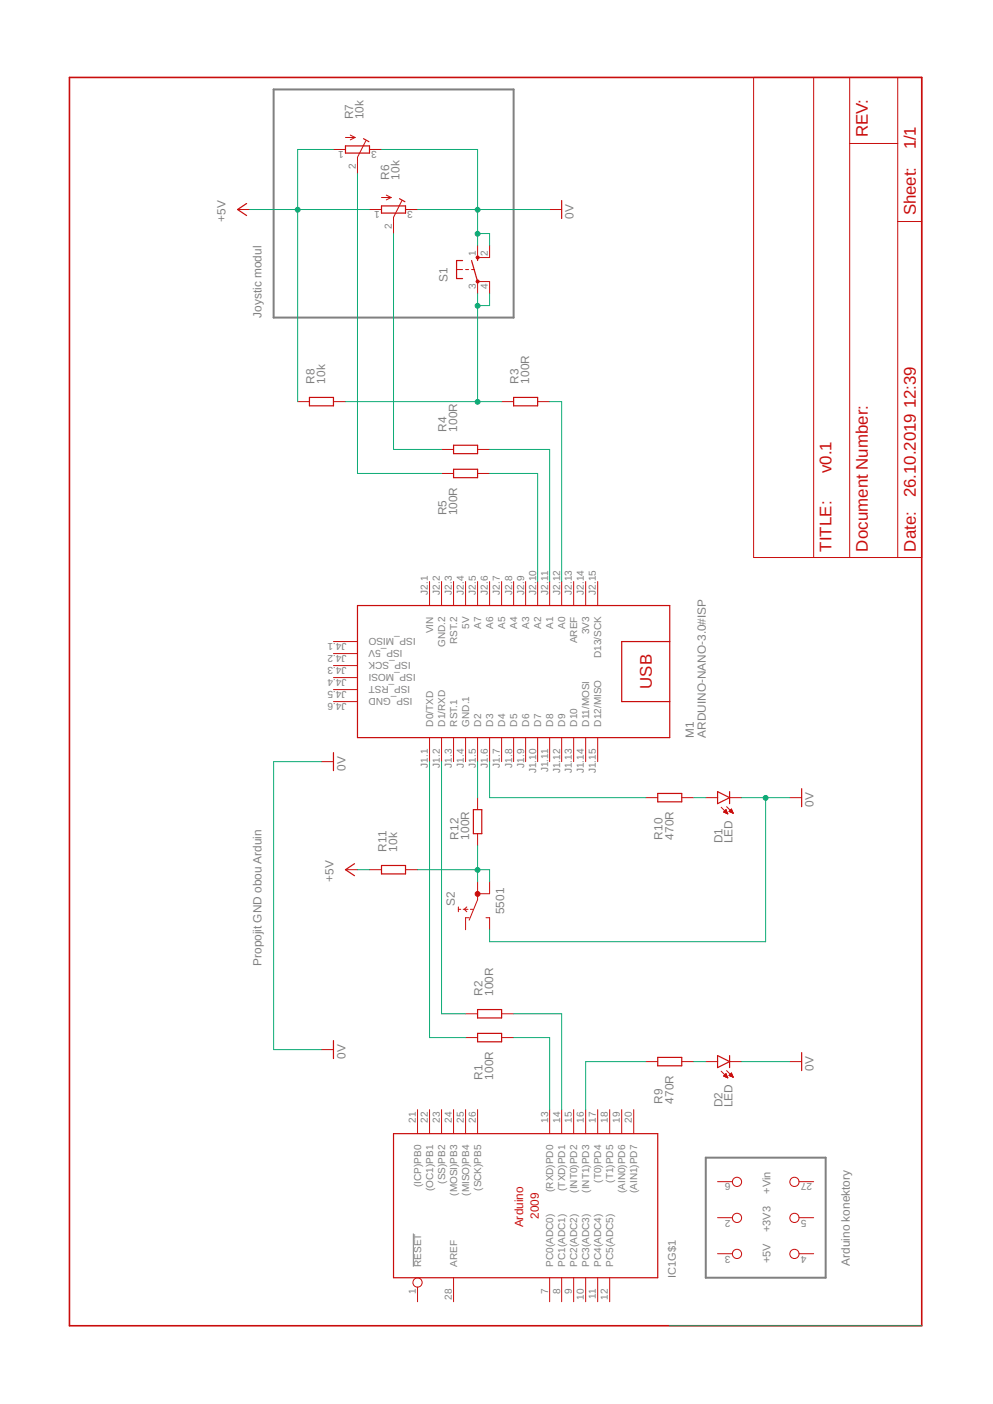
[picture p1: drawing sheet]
<svg xmlns="http://www.w3.org/2000/svg" width="210mm" height="297mm" viewBox="0 0 210 297" stroke-linecap="round" stroke-linejoin="round" font-family="sans-serif">
<path d="M14.4 16l181.1 265M195.5 16l-181.1 265" fill="none" stroke="#fff" stroke-width=".21"/>
<path d="M57.9 18.9h50.7v48.3h-50.7zM149.3 244.9h25.3v25.4h-25.3z" fill="none" stroke="#808080" stroke-width=".42"/>
<path d="M87.4 260.9v7.1" fill="none" stroke="#808080" stroke-width=".21"/>
<path d="M14.7 16.4h180.2v264.1h-180.2z" fill="none" stroke="#c90d0c" stroke-width=".34"/>
<g fill="none" stroke="#c90d0c" stroke-width=".21">
<path d="M159.4 16.4h35.5v101.5h-35.5zM172.1 16.4v101.5M179.7 16.4v101.5M189.9 16.4v101.5M70.5 31.6h2.6M73.1 29.1h2M74.1 28.6l1 .5M75.1 29.1l-1 .5M77.4 29.8l-1.8 3.5v3.4M78.1 31.6h2.6M179.7 30.4h10.2M50.2 44.3h2.6"/>
<path d="M78.1 44.3h2.6M80.7 41.8h2M81.7 41.3l1 .5M82.7 41.8l-1 .5M85 42.4l-1.8 3.6v3.4M85.8 44.3h2.5M96.6 57h1.2M98.5 57h.6M99.7 57h.7M101 54.5h2.5M101 59.6h2.5M116.2 44.3h2.6"/>
<path d="M189.9 46.9h5M93.4 95.1h2.5M101 95.1h2.5M106.1 85h2.5M113.7 85h2.5M93.4 100.2h2.5M101 100.2h2.5M70.5 135.7h5.1M70.5 138.3h5.1M90.8 123v5.1M93.4 123v5.1M95.9 123v5.1"/>
<path d="M98.5 123v5.1M101 123v5.1M103.5 123v5.1M106.1 123v5.1M108.6 123v5.1M111.2 123v5.1M113.7 123v5.1M116.2 123v5.1M118.8 123v5.1M121.3 123v5.1M123.9 123v5.1M126.4 123v5.1"/>
<path d="M70.5 140.8h5.1M70.5 143.3h5.1M70.5 145.9h5.1M70.5 148.4h5.1M90.8 156v5.1M93.4 156v5.1M95.9 156v5.1M98.5 156v5.1M101 156v5.1M103.5 156v5.1M106.1 156v5.1M108.6 156v5.1"/>
<path d="M111.2 156v5.1M113.7 156v5.1M116.2 156v5.1M118.8 156v5.1M121.3 156v5.1M123.9 156v5.1M126.4 156v5.1M98.5 219.5h2.5M98.5 214.5h2.5M106.1 219.5h2.5M106.1 214.5h2.5M88.3 234.7v5.1"/>
<path d="M90.8 234.7v5.1M93.4 234.7v5.1M95.9 234.7v5.1M98.5 234.7v5.1M101 234.7v5.1M116.2 234.7v5.1M118.8 234.7v5.1M121.3 234.7v5.1M123.9 234.7v5.1M126.4 234.7v5.1M128.9 234.7v5.1M131.5 234.7v5.1"/>
<path d="M134 234.7v5.1M151.8 257.6h3.1M151.8 250h3.1M169 257.6h3.1M169 250h3.1M88.3 272.3v3.1M95.9 270.3v5.1M116.2 270.3v5.1M118.8 270.3v5.1M121.3 270.3v5.1M123.9 270.3v5.1M126.4 270.3v5.1"/>
<path d="M128.9 270.3v5.1M151.8 265.2h3.1M169 265.2h3.1"/>
<circle cx="155.9" cy="250" r=".98"/>
<circle cx="155.9" cy="257.6" r=".98"/>
<circle cx="168" cy="250" r=".98"/>
<circle cx="168" cy="257.6" r=".98"/>
<circle cx="88.3" cy="271.3" r=".98"/>
<circle cx="155.9" cy="265.3" r=".98"/>
<circle cx="168" cy="265.3" r=".98"/>
</g>
<g fill="none" stroke="#c90d0c" stroke-width=".25">
<path d="M73.1 30.9h5v1.5h-5zM76.9 29.3l1.1 .7M52.2 43.1l-2 1.2 2 1.3M80.7 43.6h5.1v1.5h-5.1zM84.5 42l1.1 .7M97.8 55.1h-1.2v3.8h1.2M99.7 55.1l1.3 4.5M101 54.5v.6M118.8 42.4v3.8M95.9 94.2h5.1v1.8h-5.1zM95.9 99.3h5.1v1.7h-5.1zM108.6 84.1h5.1v1.8h-5.1z"/>
<path d="M75.6 128.1h66v27.9h-66zM141.6 135.7h-10.1v12.7h10.1M101 218.6h5.1v1.8h-5.1zM101 213.6h5.1v1.7h-5.1zM83.2 239.8h55.9v30.5h-55.9z"/>
</g>
<path d="M100.8 59.3h.5v.5l-.3 .1-.2-.1-.1-.2z" fill-rule="evenodd" fill="#c90d0c"/>
<path d="M100.8 59.3h.5v.5l-.3 .1-.2-.1-.1-.2z" fill="none" stroke="#c90d0c" stroke-width=".21"/>
<path d="M100.8 54.2h.5v.5l-.3 .1-.2-.1-.1-.2z" fill-rule="evenodd" fill="#c90d0c"/>
<g fill="none" stroke="#c90d0c" stroke-width=".21">
<path d="M100.8 54.2h.5v.5l-.3 .1-.2-.1-.1-.2zM101 51.9v2.6M101 59.6v2.5M103.5 51.9v2.6M103.5 59.6v2.5M62.9 85h2.5M70.5 85h2.6M68 161.1h2.5M136.6 168.7h2.5M144.2 168.7h2.5M149.3 168.7h2.5M152.5 170.8l1.4 1.4"/>
<path d="M153.1 171.7v.1M153.2 171.7v.1M153.3 171.5v.4M153.4 171.4v.5M153.5 171.4v.6M153.5 171.3l-.5 .5 .9 .4M153.5 171.3l.4 .9M153.5 171.3v.7M153.6 171.4v.6M153.7 170.6l1.4 1.4M153.7 171.7v.4M153.8 171.9v.2"/>
<path d="M153.9 172.1h.1M154.3 171.6v.1M154.3 168.7h2.5M154.3 171.5v.2M154.4 171.4v.3M154.5 171.3v.5M154.6 171.2v.6M154.7 171.2l-.5 .5 .9 .3M154.7 171.2l.4 .8M154.7 171.2v.7M154.8 171.4v.5M154.9 171.6v.4"/>
<path d="M155 171.8v.2M155.1 172h.1M167 168.7h2.5M96.9 192.4h.6M96.9 191.9v1M98 192.4h1M98.5 194.1h.7M98.7 191.9l-.5 .5 .5 .5M99.5 192.4h.5M102.8 194.1h.7M103.5 189.1h-2.5v1.2l-1.8 4.3M68 222h2.5"/>
<path d="M136.6 224.6h2.5M144.2 224.6h2.5M149.3 224.6h2.5M152.5 226.6l1.4 1.4M153 227.6l.5-.5 .4 .9zM153.1 227.6v.1M153.2 227.5v.2M153.3 227.4v.4M153.4 227.3v.5M153.5 227.2v.6M153.6 227.3v.6M153.7 226.5l1.4 1.4"/>
<path d="M153.7 227.5v.4M153.8 227.7v.3M153.9 227.9v.1M154.3 227.5h.1M154.3 224.6h2.5M154.3 227.4v.2M154.4 227.3v.3M154.5 227.2v.5M154.6 227.1v.6M154.7 227v.8M154.7 227l-.5 .5 .9 .4M154.7 227l.4 .9"/>
<path d="M154.8 227.2v.6M154.9 227.4v.4M155 227.6v.2M155.1 227.8v.1M167 224.6h2.5"/>
</g>
<path d="M65.4 84.1h5.1v1.8h-5.1zM70.5 159.2v3.8M139.1 167.9h5.1v1.7h-5.1zM151.8 167.5l2.5 1.2-2.5 1.3zM154.3 167.5v2.5M169.5 166.8v3.8M70.5 220.1v3.8M139.1 223.7h5.1v1.8h-5.1zM151.8 223.3l2.5 1.3-2.5 1.2zM154.3 223.3v2.5M169.5 222.7v3.8" fill="none" stroke="#c90d0c" stroke-width=".25"/>
<circle cx="101" cy="189.1" r=".51" fill="#c90d0c"/>
<g fill="none" stroke="#c90d0c" stroke-width=".21">
<path d="M101 168.7v2.6M101 176.4v2.5M73.1 184h2.5M78.1 184h2.6M85.8 184h2.5M98.5 194.1v2.6M101 186.5v2.6M103.5 186.5v2.6M103.5 194.1v2.6"/>
<circle cx="101" cy="189.1" r=".51"/>
</g>
<path d="M100.1 171.3h1.8v5.1h-1.8zM75 182.7l-1.9 1.3 1.9 1.3M80.7 183.1h5.1v1.8h-5.1z" fill="none" stroke="#c90d0c" stroke-width=".25"/>
<path d="M70.5 31.6h-7.6v12.7M52.8 44.3h25.3M103.5 95.1h12.7v27.9M116.2 85h2.6v38M103.5 100.2h10.2v22.8M90.8 161.1v58.4h7.7M93.4 161.1v53.4h5.1M108.6 219.5h7.6v15.2M108.6 214.5h10.2v20.2M141.6 280.5h53.3" fill="none" stroke="#0dab76" stroke-width=".21"/>
<circle cx="62.9" cy="44.4" r=".51" fill="#0dab76"/>
<g fill="none" stroke="#0dab76" stroke-width=".21">
<path d="M80.7 31.6h20.3M62.9 44.3v40.7M88.3 44.3h27.9M101 49.4v2.5M75.6 184h2.5"/>
<circle cx="62.9" cy="44.4" r=".51"/>
</g>
<circle cx="101" cy="44.4" r=".51" fill="#0dab76"/>
<g fill="none" stroke="#0dab76" stroke-width=".21">
<path d="M101 31.6v17.8h2.5v2.5"/>
<circle cx="101" cy="44.4" r=".51"/>
</g>
<circle cx="101" cy="49.4" r=".51" fill="#0dab76"/>
<g fill="none" stroke="#0dab76" stroke-width=".21">
<path d="M156.8 168.7h10.2M161.9 168.7v30.5h-58.4v-2.5M156.8 224.6h10.2"/>
<circle cx="101" cy="49.4" r=".51"/>
</g>
<circle cx="161.9" cy="168.8" r=".51" fill="#0dab76"/>
<g fill="none" stroke="#0dab76" stroke-width=".21">
<path d="M75.6 36.7v63.5h17.8M83.2 49.4v45.7h10.2M101 62.1v22.9h5.1M103.5 62.1v2.5h-2.5M68 161.1h-10.1v60.9h10.1"/>
<circle cx="161.9" cy="168.8" r=".51"/>
</g>
<circle cx="101" cy="64.7" r=".51" fill="#0dab76"/>
<g fill="none" stroke="#0dab76" stroke-width=".21">
<path d="M73.1 85h27.9"/>
<circle cx="101" cy="64.7" r=".51"/>
</g>
<circle cx="101" cy="85" r=".51" fill="#0dab76"/>
<g fill="none" stroke="#0dab76" stroke-width=".21">
<path d="M101 161.1v7.6M101 178.9v7.6M103.5 161.1v7.6h33.1M146.7 168.7h2.6M88.3 184h12.7M136.6 224.6h-12.7v10.1M146.7 224.6h2.6"/>
<circle cx="101" cy="85" r=".51"/>
</g>
<circle cx="101" cy="184" r=".51" fill="#0dab76"/>
<g fill="none" stroke="#0dab76" stroke-width=".21">
<path d="M101 184h2.5v2.5"/>
<circle cx="101" cy="184" r=".51"/>
</g>
<g font-size="3.6" fill="#c90d0c">
<text x="183.5" y="29.1" transform="rotate(-90 183.5 29.1)">REV:</text>
<text x="193.7" y="31.6" transform="rotate(-90 193.7 31.6)">1/1</text>
<text x="193.7" y="45.6" transform="rotate(-90 193.7 45.6)">Sheet:</text>
<text x="175.9" y="100.2" transform="rotate(-90 175.9 100.2)">v0.1</text>
<text x="193.7" y="105.2" transform="rotate(-90 193.7 105.2)">26.10.2019 12:39</text>
<text x="175.9" y="116.7" transform="rotate(-90 175.9 116.7)">TITLE:</text>
<text x="183.5" y="116.7" transform="rotate(-90 183.5 116.7)">Document Number:</text>
<text x="193.7" y="116.7" transform="rotate(-90 193.7 116.7)">Date:</text>
<text x="137.8" y="145.7" transform="rotate(-90 137.8 145.7)">USB</text>
</g>
<g font-size="2.5" fill="#808080">
<text x="74.7" y="25.3" transform="rotate(-90 74.7 25.3)">R7</text>
<text x="76.9" y="25.3" transform="rotate(-90 76.9 25.3)">10k</text>
<text x="82.3" y="38" transform="rotate(-90 82.3 38)">R6</text>
<text x="84.5" y="38" transform="rotate(-90 84.5 38)">10k</text>
<text x="47.7" y="46.9" transform="rotate(-90 47.7 46.9)">+5V</text>
<text x="121.3" y="46.2" transform="rotate(-90 121.3 46.2)">0V</text>
<text x="94.7" y="59.6" transform="rotate(-90 94.7 59.6)">S1</text>
<text x="55.3" y="67.2" transform="rotate(-90 55.3 67.2)">Joystic modul</text>
<text x="66.5" y="81.2" transform="rotate(-90 66.5 81.2)">R8</text>
<text x="68.7" y="81.2" transform="rotate(-90 68.7 81.2)">10k</text>
<text x="109.7" y="81.2" transform="rotate(-90 109.7 81.2)">R3</text>
<text x="111.9" y="81.2" transform="rotate(-90 111.9 81.2)">100R</text>
<text x="94.4" y="91.3" transform="rotate(-90 94.4 91.3)">R4</text>
<text x="96.7" y="91.3" transform="rotate(-90 96.7 91.3)">100R</text>
<text x="94.4" y="109.1" transform="rotate(-90 94.4 109.1)">R5</text>
<text x="96.7" y="109.1" transform="rotate(-90 96.7 109.1)">100R</text>
<text x="146.7" y="156" transform="rotate(-90 146.7 156)">M1</text>
<text x="149.3" y="156" transform="rotate(-90 149.3 156)">ARDUINO-NANO-3.0#ISP</text>
<text x="73.1" y="163" transform="rotate(-90 73.1 163)">0V</text>
<text x="172.1" y="170.7" transform="rotate(-90 172.1 170.7)">0V</text>
<text x="97" y="177.6" transform="rotate(-90 97 177.6)">R12</text>
<text x="99.2" y="177.6" transform="rotate(-90 99.2 177.6)">100R</text>
<text x="140.1" y="177.6" transform="rotate(-90 140.1 177.6)">R10</text>
<text x="142.4" y="177.6" transform="rotate(-90 142.4 177.6)">470R</text>
<text x="152.8" y="178.4" transform="rotate(-90 152.8 178.4)">D1</text>
<text x="154.9" y="178.4" transform="rotate(-90 154.9 178.4)">LED</text>
<text x="81.7" y="180.2" transform="rotate(-90 81.7 180.2)">R11</text>
<text x="84" y="180.2" transform="rotate(-90 84 180.2)">10k</text>
<text x="70.5" y="186.5" transform="rotate(-90 70.5 186.5)">+5V</text>
<text x="96.2" y="191.6" transform="rotate(-90 96.2 191.6)">S2</text>
<text x="106.6" y="193.4" transform="rotate(-90 106.6 193.4)">5501</text>
<text x="55.3" y="204.3" transform="rotate(-90 55.3 204.3)">Propojit GND obou Arduin</text>
<text x="102.1" y="210.7" transform="rotate(-90 102.1 210.7)">R2</text>
<text x="104.3" y="210.7" transform="rotate(-90 104.3 210.7)">100R</text>
<text x="73.1" y="223.9" transform="rotate(-90 73.1 223.9)">0V</text>
<text x="172.1" y="226.5" transform="rotate(-90 172.1 226.5)">0V</text>
<text x="102.1" y="228.4" transform="rotate(-90 102.1 228.4)">R1</text>
<text x="104.3" y="228.4" transform="rotate(-90 104.3 228.4)">100R</text>
<text x="140.1" y="233.5" transform="rotate(-90 140.1 233.5)">R9</text>
<text x="142.4" y="233.5" transform="rotate(-90 142.4 233.5)">470R</text>
<text x="152.8" y="234.2" transform="rotate(-90 152.8 234.2)">D2</text>
<text x="154.9" y="234.2" transform="rotate(-90 154.9 234.2)">LED</text>
<text x="179.7" y="267.8" transform="rotate(-90 179.7 267.8)">Arduino konektory</text>
</g>
<g font-size="2.5" fill="#c90d0c">
<text x="114" y="257.9" transform="rotate(-90 114 257.9)">2009</text>
<text x="110.7" y="259.6" transform="rotate(-90 110.7 259.6)">Arduino</text>
</g>
<g font-size="2.3" fill="#808080">
<text x="162.9" y="252.5" transform="rotate(-90 162.9 252.5)">+Vin</text>
<text x="162.9" y="260.6" transform="rotate(-90 162.9 260.6)">+3V3</text>
<text x="162.9" y="267.3" transform="rotate(-90 162.9 267.3)">+5V</text>
<text x="142.9" y="270.3" transform="rotate(-90 142.9 270.3)">IC1G$1</text>
</g>
<g font-size="2.1" fill="#808080">
<text x="72.7" y="32" transform="rotate(-180 72.7 32)">1</text>
<text x="75.3" y="35.7" transform="rotate(-90 75.3 35.7)">2</text>
<text x="79.7" y="32" transform="rotate(-180 79.7 32)">3</text>
<text x="80.3" y="44.7" transform="rotate(-180 80.3 44.7)">1</text>
<text x="87.3" y="44.7" transform="rotate(-180 87.3 44.7)">3</text>
<text x="82.9" y="48.4" transform="rotate(-90 82.9 48.4)">2</text>
<text x="100.7" y="54.1" transform="rotate(-90 100.7 54.1)">1</text>
<text x="103.2" y="54.1" transform="rotate(-90 103.2 54.1)">2</text>
<text x="100.7" y="61.1" transform="rotate(-90 100.7 61.1)">3</text>
<text x="103.2" y="61.1" transform="rotate(-90 103.2 61.1)">4</text>
<text x="90.5" y="125.8" transform="rotate(-90 90.5 125.8)">J2.1</text>
<text x="93" y="125.8" transform="rotate(-90 93 125.8)">J2.2</text>
<text x="95.6" y="125.8" transform="rotate(-90 95.6 125.8)">J2.3</text>
<text x="98.1" y="125.8" transform="rotate(-90 98.1 125.8)">J2.4</text>
<text x="100.7" y="125.8" transform="rotate(-90 100.7 125.8)">J2.5</text>
<text x="103.2" y="125.8" transform="rotate(-90 103.2 125.8)">J2.6</text>
<text x="105.7" y="125.8" transform="rotate(-90 105.7 125.8)">J2.7</text>
<text x="108.3" y="125.8" transform="rotate(-90 108.3 125.8)">J2.8</text>
<text x="110.8" y="125.8" transform="rotate(-90 110.8 125.8)">J2.9</text>
<text x="113.4" y="125.8" transform="rotate(-90 113.4 125.8)">J2.10</text>
<text x="115.9" y="125.8" transform="rotate(-90 115.9 125.8)">J2.11</text>
<text x="118.4" y="125.8" transform="rotate(-90 118.4 125.8)">J2.12</text>
<text x="120.9" y="125.8" transform="rotate(-90 120.9 125.8)">J2.13</text>
<text x="123.5" y="125.8" transform="rotate(-90 123.5 125.8)">J2.14</text>
<text x="126" y="125.8" transform="rotate(-90 126 125.8)">J2.15</text>
<text x="73.3" y="136.1" transform="rotate(-180 73.3 136.1)">J4.1</text>
<text x="85.1" y="137.5" transform="rotate(-180 85.1 137.5)">ISP_5V</text>
<text x="87.9" y="135" transform="rotate(-180 87.9 135)">ISP_MISO</text>
<text x="91.6" y="133.9" transform="rotate(-90 91.6 133.9)">VIN</text>
<text x="94.1" y="136.9" transform="rotate(-90 94.1 136.9)">GND.2</text>
<text x="96.7" y="136.2" transform="rotate(-90 96.7 136.2)">RST.2</text>
<text x="99.2" y="133" transform="rotate(-90 99.2 133)">5V</text>
<text x="101.8" y="133" transform="rotate(-90 101.8 133)">A7</text>
<text x="104.3" y="133" transform="rotate(-90 104.3 133)">A6</text>
<text x="106.8" y="133" transform="rotate(-90 106.8 133)">A5</text>
<text x="109.4" y="133" transform="rotate(-90 109.4 133)">A4</text>
<text x="111.9" y="133" transform="rotate(-90 111.9 133)">A3</text>
<text x="114.5" y="133" transform="rotate(-90 114.5 133)">A2</text>
<text x="117" y="133" transform="rotate(-90 117 133)">A1</text>
<text x="119.5" y="133" transform="rotate(-90 119.5 133)">A0</text>
<text x="122.1" y="136.1" transform="rotate(-90 122.1 136.1)">AREF</text>
<text x="124.6" y="134.2" transform="rotate(-90 124.6 134.2)">3V3</text>
<text x="73.3" y="138.6" transform="rotate(-180 73.3 138.6)">J4.2</text>
<text x="73.3" y="141.2" transform="rotate(-180 73.3 141.2)">J4.3</text>
<text x="73.3" y="143.7" transform="rotate(-180 73.3 143.7)">J4.4</text>
<text x="86.9" y="140" transform="rotate(-180 86.9 140)">ISP_SCK</text>
<text x="87.9" y="142.6" transform="rotate(-180 87.9 142.6)">ISP_MOSI</text>
<text x="127.2" y="139.2" transform="rotate(-90 127.2 139.2)">D13/SCK</text>
<text x="73.3" y="146.2" transform="rotate(-180 73.3 146.2)">J4.5</text>
<text x="73.3" y="148.8" transform="rotate(-180 73.3 148.8)">J4.6</text>
<text x="86.8" y="145.1" transform="rotate(-180 86.8 145.1)">ISP_RST</text>
<text x="87.2" y="147.7" transform="rotate(-180 87.2 147.7)">ISP_GND</text>
<text x="91.6" y="153.7" transform="rotate(-90 91.6 153.7)">D0/TXD</text>
<text x="94.1" y="153.7" transform="rotate(-90 94.1 153.7)">D1/RXD</text>
<text x="96.7" y="153.7" transform="rotate(-90 96.7 153.7)">RST.1</text>
<text x="99.2" y="153.7" transform="rotate(-90 99.2 153.7)">GND.1</text>
<text x="101.8" y="153.7" transform="rotate(-90 101.8 153.7)">D2</text>
<text x="104.3" y="153.7" transform="rotate(-90 104.3 153.7)">D3</text>
<text x="106.8" y="153.7" transform="rotate(-90 106.8 153.7)">D4</text>
<text x="109.4" y="153.7" transform="rotate(-90 109.4 153.7)">D5</text>
<text x="111.9" y="153.7" transform="rotate(-90 111.9 153.7)">D6</text>
<text x="114.5" y="153.7" transform="rotate(-90 114.5 153.7)">D7</text>
<text x="117" y="153.7" transform="rotate(-90 117 153.7)">D8</text>
<text x="119.5" y="153.7" transform="rotate(-90 119.5 153.7)">D9</text>
<text x="122.1" y="153.7" transform="rotate(-90 122.1 153.7)">D10</text>
<text x="124.6" y="153.7" transform="rotate(-90 124.6 153.7)">D11/MOSI</text>
<text x="127.2" y="153.7" transform="rotate(-90 127.2 153.7)">D12/MISO</text>
<text x="90.5" y="162.4" transform="rotate(-90 90.5 162.4)">J1.1</text>
<text x="93" y="162.4" transform="rotate(-90 93 162.4)">J1.2</text>
<text x="95.6" y="162.4" transform="rotate(-90 95.6 162.4)">J1.3</text>
<text x="98.1" y="162.4" transform="rotate(-90 98.1 162.4)">J1.4</text>
<text x="100.7" y="162.4" transform="rotate(-90 100.7 162.4)">J1.5</text>
<text x="103.2" y="162.4" transform="rotate(-90 103.2 162.4)">J1.6</text>
<text x="105.7" y="162.4" transform="rotate(-90 105.7 162.4)">J1.7</text>
<text x="108.3" y="162.4" transform="rotate(-90 108.3 162.4)">J1.8</text>
<text x="110.8" y="162.4" transform="rotate(-90 110.8 162.4)">J1.9</text>
<text x="113.4" y="163.6" transform="rotate(-90 113.4 163.6)">J1.10</text>
<text x="115.9" y="163.4" transform="rotate(-90 115.9 163.4)">J1.11</text>
<text x="118.4" y="163.6" transform="rotate(-90 118.4 163.6)">J1.12</text>
<text x="120.9" y="163.6" transform="rotate(-90 120.9 163.6)">J1.13</text>
<text x="123.5" y="163.6" transform="rotate(-90 123.5 163.6)">J1.14</text>
<text x="126" y="163.6" transform="rotate(-90 126 163.6)">J1.15</text>
<text x="88" y="237.5" transform="rotate(-90 88 237.5)">21</text>
<text x="90.5" y="237.5" transform="rotate(-90 90.5 237.5)">22</text>
<text x="93" y="237.5" transform="rotate(-90 93 237.5)">23</text>
<text x="95.6" y="237.5" transform="rotate(-90 95.6 237.5)">24</text>
<text x="98.1" y="237.5" transform="rotate(-90 98.1 237.5)">25</text>
<text x="100.7" y="237.5" transform="rotate(-90 100.7 237.5)">26</text>
<text x="115.9" y="237.5" transform="rotate(-90 115.9 237.5)">13</text>
<text x="118.4" y="237.5" transform="rotate(-90 118.4 237.5)">14</text>
<text x="120.9" y="237.5" transform="rotate(-90 120.9 237.5)">15</text>
<text x="123.5" y="237.5" transform="rotate(-90 123.5 237.5)">16</text>
<text x="126" y="237.5" transform="rotate(-90 126 237.5)">17</text>
<text x="128.6" y="237.5" transform="rotate(-90 128.6 237.5)">18</text>
<text x="131.1" y="237.5" transform="rotate(-90 131.1 237.5)">19</text>
<text x="133.6" y="237.5" transform="rotate(-90 133.6 237.5)">20</text>
<text x="89.1" y="251.1" transform="rotate(-90 89.1 251.1)">(ICP)PB0</text>
<text x="91.6" y="252" transform="rotate(-90 91.6 252)">(OC1)PB1</text>
<text x="94.1" y="250.4" transform="rotate(-90 94.1 250.4)">(SS)PB2</text>
<text x="101.8" y="251.9" transform="rotate(-90 101.8 251.9)">(SCK)PB5</text>
<text x="119.5" y="252" transform="rotate(-90 119.5 252)">(TXD)PD1</text>
<text x="127.2" y="250.2" transform="rotate(-90 127.2 250.2)">(T0)PD4</text>
<text x="129.7" y="250.2" transform="rotate(-90 129.7 250.2)">(T1)PD5</text>
<text x="154.5" y="250.4" transform="rotate(-180 154.5 250.4)">6</text>
<text x="171.7" y="250.4" transform="rotate(-180 171.7 250.4)">27</text>
<text x="96.7" y="253" transform="rotate(-90 96.7 253)">(MOSI)PB3</text>
<text x="99.2" y="253" transform="rotate(-90 99.2 253)">(MISO)PB4</text>
<text x="117" y="252.2" transform="rotate(-90 117 252.2)">(RXD)PD0</text>
<text x="122.1" y="252.4" transform="rotate(-90 122.1 252.4)">(INT0)PD2</text>
<text x="124.6" y="252.4" transform="rotate(-90 124.6 252.4)">(INT1)PD3</text>
<text x="132.2" y="252.4" transform="rotate(-90 132.2 252.4)">(AIN0)PD6</text>
<text x="134.8" y="252.4" transform="rotate(-90 134.8 252.4)">(AIN1)PD7</text>
<text x="154.5" y="258" transform="rotate(-180 154.5 258)">2</text>
<text x="170.6" y="258" transform="rotate(-180 170.6 258)">5</text>
<text x="89.1" y="268" transform="rotate(-90 89.1 268)">RESET</text>
<text x="96.7" y="268" transform="rotate(-90 96.7 268)">AREF</text>
<text x="117" y="268" transform="rotate(-90 117 268)">PC0(ADC0)</text>
<text x="119.5" y="268" transform="rotate(-90 119.5 268)">PC1(ADC1)</text>
<text x="122.1" y="268" transform="rotate(-90 122.1 268)">PC2(ADC2)</text>
<text x="124.6" y="268" transform="rotate(-90 124.6 268)">PC3(ADC3)</text>
<text x="127.2" y="268" transform="rotate(-90 127.2 268)">PC4(ADC4)</text>
<text x="129.7" y="268" transform="rotate(-90 129.7 268)">PC5(ADC5)</text>
<text x="154.5" y="265.6" transform="rotate(-180 154.5 265.6)">3</text>
<text x="170.6" y="265.6" transform="rotate(-180 170.6 265.6)">4</text>
<text x="88" y="273.8" transform="rotate(-90 88 273.8)">1</text>
<text x="95.6" y="275" transform="rotate(-90 95.6 275)">28</text>
<text x="115.9" y="273.8" transform="rotate(-90 115.9 273.8)">7</text>
<text x="118.4" y="273.8" transform="rotate(-90 118.4 273.8)">8</text>
<text x="120.9" y="273.8" transform="rotate(-90 120.9 273.8)">9</text>
<text x="123.5" y="275" transform="rotate(-90 123.5 275)">10</text>
<text x="126" y="274.8" transform="rotate(-90 126 274.8)">11</text>
<text x="128.6" y="275" transform="rotate(-90 128.6 275)">12</text>
</g>
</svg>
